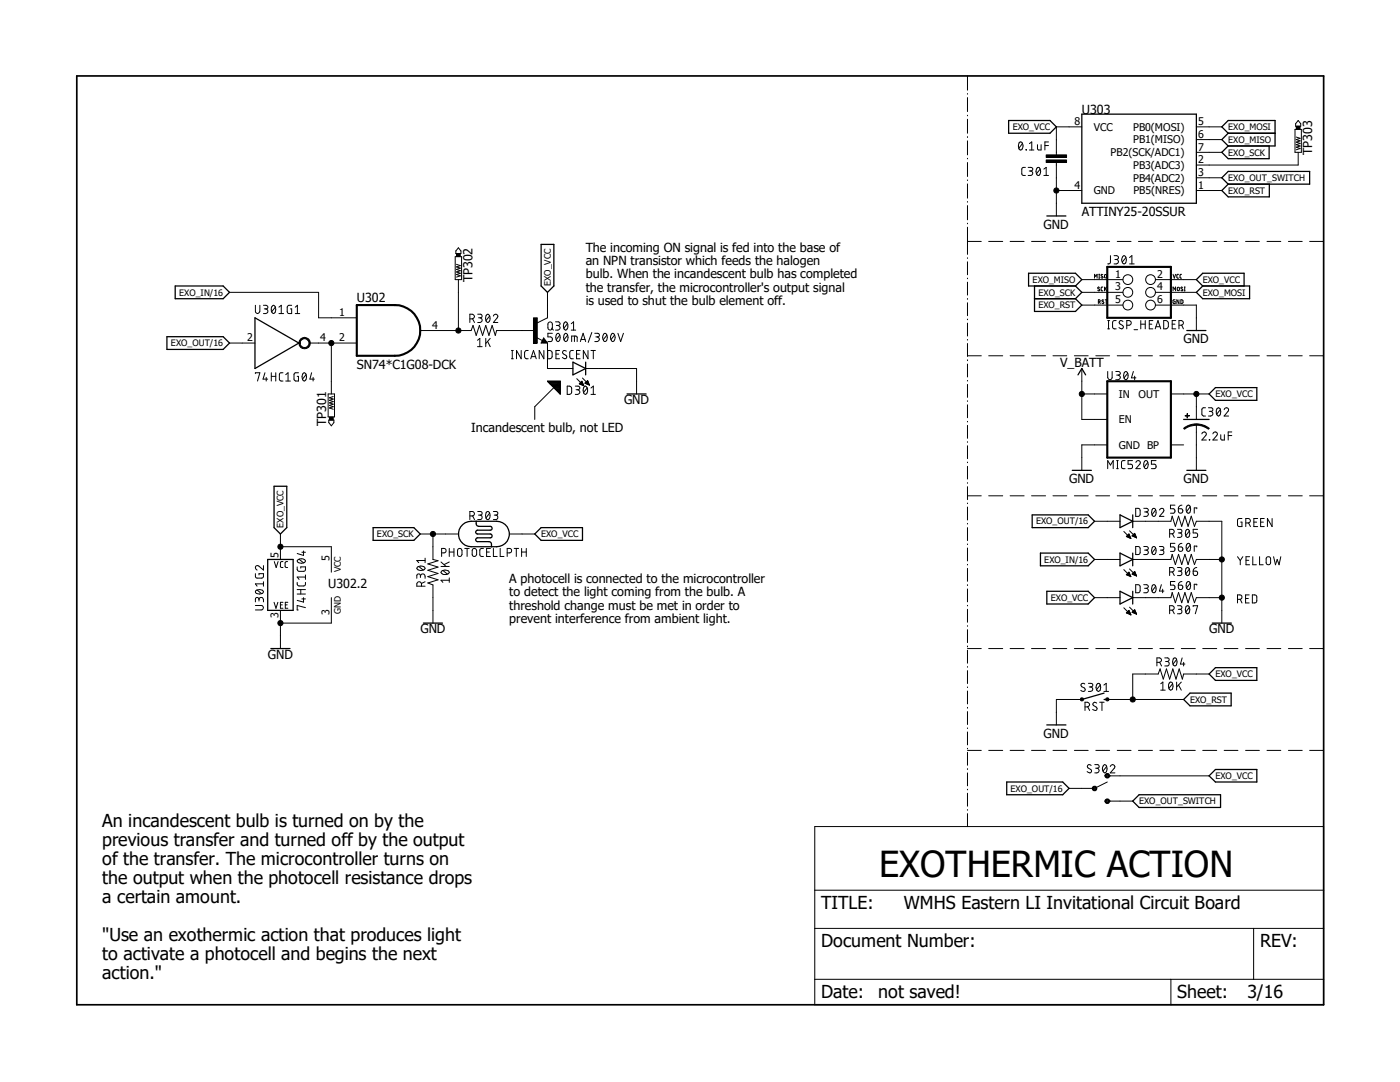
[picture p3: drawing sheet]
<svg xmlns="http://www.w3.org/2000/svg" width="279mm" height="216mm" viewBox="0 0 279 216" stroke-linecap="round" stroke-linejoin="round" font-family="sans-serif">
<path d="M14.8 14.8l249.7 186.2M264.5 14.8l-249.7 186.2" fill="none" stroke="#fff" stroke-width=".2"/>
<g fill="none" stroke="#000" stroke-width=".2">
<path d="M193.1 15.2v2.8M193.1 18.7v.1M193.1 19.5v2.8M193.1 23v.1M193.1 23.8v2.8M193.1 27.3v.1M193.1 28.1v2.8M193.1 31.6v.1M193.1 32.4v2.8M193.1 35.9v.1M193.1 36.7v2.8M203.5 28.4l.2-.1a.93 .93 0 0 1 0 1.6 1.02 1.02 0 0 1-.2-1.5z"/>
<path d="M204 28.7l-.7 .9M204.6 33.4h-.5l-.2 .3 .1 1.1 .6 .2M204.8 29.8l.1 .1zM205.2 33.4h.5l.4 .2v.3l-.2 .2h-.5M205.4 29.9h.9M205.4 28.7l.5-.4v1.6M205.7 34.1a.45 .45 0 0 1 .4 .4 .45 .45 0 0 1-.2 .5h-.7M207 33.4h.2a.93 .93 0 0 1 0 1.6 1.02 1.02 0 0 1-.2-1.6zM207.1 28.9v.8l.2 .2h.5v-1M207.6 33.7l-.8 1M208.3 35h1M208.3 33.7l.5-.3v1.6"/>
<path d="M208.5 29h.8M208.8 30.9h4.1v.5h-4.1zM208.8 31.9h4.1v.5h-4.1zM209.3 28.3h-.8v1.6M210.8 32.4v10.7M210.8 38h5.1M215.9 25.3h-5.1v5.6M238.8 25.3h5M238.8 27.9h5M238.8 38h5M238.8 30.4h5M238.8 35.5h5"/>
<path d="M258.4 25.8h1.3v4.6h-1.3zM258.7 25.2h.8v.6h-.8zM258.7 27.3l.8 .3-.8 .3 .8 .2-.8 .3 .8 .2-.8 .3 .8 .2-.8 .3 .8 .2-.8 .3M259.1 30.4v2.5h-20.3M259.1 24l.5 .7v.5h-1v-.5zM45.8 58.3h17.8v5.1h7.6M90.8 51.2h1.3v4.6h-1.3zM91.1 50.6h.8v.6h-.8zM91.1 52.7l.8 .3-.8 .3 .8 .2-.8 .3 .8 .2-.8 .3 .8 .2-.8 .3 .8 .2-.8 .3M91.5 49.4l.5 .7v.5h-1v-.5zM91.5 55.8v10.2M109.3 58.3v5.1l-2.1 1"/>
<path d="M193.1 40.2v.1M193.1 41v2.9M193.1 44.5v.2M193.1 45.3v5.5M193.1 51.4v.2M193.1 52.2v2.6M193.1 55.5v.1M193.1 56.3v2.6M193.1 59.6v.1M193.1 48.2h2.7M197.3 48.2h2.8M201.6 48.2h2.8"/>
<path d="M205.9 48.2h2.8M210.1 48.2h2.8M214.4 48.2h2.8M215.9 55.8h8.2M215.9 58.3h8.2M218.4 55.5v-.8l.3 .5 .2-.5v.8M218.7 48.2h2.7M219.3 55.5h.2M219.3 54.7h.2M219.4 54.7v.8M219.4 57.4l-.2-.1-.1 .1 .3 .3 .1 .3-.4-.1M220.1 57.3l-.3 .1v.6h.3"/>
<path d="M220.1 54.8h-.3l.3 .6h-.4M220.3 59.9h-.4l.4 .6h-.4M220.4 57.3v.7M220.5 54.8h.3v.5l-.1 .2-.3-.2zM220.6 59.8h.3M220.6 57.6l.2 .4M220.8 59.8v.8M220.8 57.3l-.4 .4M221.6 51v1.3a.4 .4 0 0 1-.5 .4M222.3 51l.8 .1a.34 .34 0 0 1 0 .6l-.6 .1M222.8 51.8a.44 .44 0 0 1 .4 .3 .44 .44 0 0 1-.2 .5l-.7 .1M223 48.2h2.7"/>
<path d="M224.2 51.1l.1-.1a.96 .96 0 0 1 0 1.7 .98 .98 0 0 1-.1-1.6zM224.7 51.4l-.7 .9M225.4 52.7h1M225.4 51.4l.5-.4v1.7M227.2 48.2h2.8M230.6 55.8h8.2M230.6 58.3h8.2M231.5 48.2h2.8M234.1 58v-.7l.3 .4 .2-.4v.7M234.1 54.7l.3 .8 .2-.8M234.5 59.8l-.4 .1v.1v.5l.4 .1v-.4h-.1M235 57.4h.3v.6h-.3z"/>
<path d="M235.2 54.7l-.3 .2v.5l.3 .1M235.3 59.8v.8l-.4-.8v.8M235.7 59.8l.4 .2v.4l-.2 .2h-.2zM235.8 48.2h2.7M235.8 54.7l-.3 .2v.5l.3 .1M236 57.4l-.2-.1-.1 .1 .4 .4v.2l-.4-.1M236.3 58h.2M236.3 57.3h.2M236.4 57.3v.7M240 48.2h2.8M244.3 48.2h2.8M248.6 48.2h2.7"/>
<path d="M252.9 48.2h2.7M257.1 48.2h2.8M261.4 48.2h2.8M45.8 68.5h5.1M51 60.9v1.2a.45 .45 0 0 0 .4 .5 .45 .45 0 0 0 .5-.5v-1.2M51 74.5v-.1h.9l-.5 1.6M52.6 60.9l.7 .1a.34 .34 0 0 1 0 .6h-.6M52.9 74.4l-.4 1.2h.9M53 61.6a.47 .47 0 0 1 .5 .5 .47 .47 0 0 1-.5 .5h-.4M53.1 75.3v.7M54.1 74.4v1.6M54.1 75.1h.9"/>
<path d="M54.4 61l.2-.1a.96 .96 0 0 1 0 1.7l-.2-.1a1.21 1.21 0 0 1 0-1.5zM54.9 61.3l-.7 .9M55 74.4v1.6M55.7 62.6h.9M55.7 61.3l.4-.4v1.7M56.5 74.4h-.6l-.1 .4v1l.3 .2h.4M57 76h1M57 74.8l.5-.4v1.6M58.2 60.9h-.5l-.3 .2-.1 1.1 .2 .3 .7 .1v-1h-.2M58.9 62.6h.9M58.9 61.3l.5-.4v1.7M59.6 74.4h-.6l-.3 .1v1.1l.3 .4h.6v-.9h-.3"/>
<path d="M60 67.6a1.15 1.15 0 0 1 1.8 .3 1.15 1.15 0 0 1-.7 1.7 1.15 1.15 0 0 1-1.5-1.1h.3a.88 .88 0 0 1 1.1-.9 .88 .88 0 0 1 .5 1.3 .88 .88 0 0 1-1.3 .2l-.3-.3v-.3h-.3zM60.5 74.5l.2-.1a.96 .96 0 0 1 0 1.6 1.06 1.06 0 0 1-.2-1.5zM61.1 74.8l-.7 .8M61.8 68.5h9.4M62.2 74.4l-.4 1.2h.9M62.5 75.3v.7M65.5 78.6h1.3v4.6h-1.3zM66.1 68.5v10.1M66.5 79.1l-.8 .3 .8 .2-.8 .3 .8 .2-.8 .3 .8 .2-.8 .3 .8 .3-.8 .2 .8 .3M83.9 66h10.1l.4-1.1 .6 2 .7-2 .6 2 .6-2 .7 2 .6-2 .6 2 .3-.9h7.6M93.8 63.6h.4a.47 .47 0 0 0 .5-.4 .47 .47 0 0 0-.5-.5h-.4v1.6M94.3 63.6l.4 .7"/>
<path d="M95.3 67.9l.5-.4v1.7M95.3 69.2h.9M95.3 62.7h.6a.36 .36 0 0 1 .3 .4 .36 .36 0 0 1-.3 .3h-.4M95.8 63.4a.47 .47 0 0 1 .4 .5 .47 .47 0 0 1-.4 .4h-.5M96.9 67.5v1.7M97.2 62.8l.2-.1a1.02 1.02 0 0 1 0 1.6 1.02 1.02 0 0 1-.2-1.5zM97.3 68.2l.5 1M97.7 63.1l-.7 .9M97.8 67.5l-.9 1M98.5 63.1a.43 .43 0 0 1 .6-.4 .43 .43 0 0 1 .1 .7l-.7 .9h.9M102.1 71.6h.3M102.1 69.9h.3"/>
<path d="M102.2 69.9v1.7M104 69.9v1.7l-.9-1.7v1.7M105.4 69.9l-.5 .1-.2 .3 .1 1.1 .1 .1 .5 .1M105.9 71.6l.6-1.7 .5 1.7M106 71.2h.9M106.5 63.4h.7v5.1h-.7zM107.1 67.4l1.2 .6M108.5 67.4l.8 1.1h-1.3zM108.5 69.9v1.7l-.9-1.7v1.7M109.3 68.5v5h5M109.3 69.9l.7 .1a1.26 1.26 0 0 1 .2 1.3l-.5 .3h-.4zM109.3 76.1h2.5"/>
<path d="M109.4 76.2h2.4M109.5 76.3h2.3M109.6 64.3a.44 .44 0 0 1 .6 .4v.7a.45 .45 0 0 1-.3 .4 .45 .45 0 0 1-.5-.2 1.26 1.26 0 0 1 .2-1.3zM109.6 76.4h2.2M109.6 76.5h2.2M109.7 76.6h2.1M109.8 76.7h2M109.9 76.8h1.9M110 76.8h1.8M110.1 65.5l.3 .4M110.1 76.9h1.7M110.2 77h1.6"/>
<path d="M110.2 66.5h-.9v.7h.6l.3 .4-.1 .5-.8 .1M110.3 77.1h1.5M110.4 77.2h1.4M110.4 77.3h1.4M110.5 77.3h1.3M110.6 77.4h1.2M110.7 77.6h1.1M110.8 77.6h1M110.9 64.2h.5a.37 .37 0 0 1 .3 .3 .37 .37 0 0 1-.1 .4h-.6M110.9 77.7h.9M111 70.7h.5M111 77.8h.8"/>
<path d="M111.1 77.9h.7M111.2 66.6l.2-.1a1.02 1.02 0 0 1 0 1.7 1.02 1.02 0 0 1-.2-1.6zM111.2 78h.6M111.3 78.1h.5M111.3 64.9a.47 .47 0 0 1 .5 .5 .47 .47 0 0 1-.5 .5h-.4M111.4 78.2h.4M111.5 78.3h.3M111.6 78.4h.2M111.7 69.9h-.7v1.7h.7M111.7 66.9l-.7 .9M111.7 78.5h.1M111.8 76.1h-2.5l2.5 2.5"/>
<path d="M111.8 76.1v2.5M111.8 76.1l-5.1 5.1v2.5M111.8 78.6h.1M112.7 64.3l.2-.1a1.02 1.02 0 0 1 0 1.7 1.02 1.02 0 0 1-.2-1.6zM112.7 66.6l.2-.1a.96 .96 0 0 1 0 1.7 1.06 1.06 0 0 1-.2-1.6zM113 70.1a.42 .42 0 0 0-.5-.2 .42 .42 0 0 0-.2 .6l.6 .4a.37 .37 0 0 1 .2 .4 .37 .37 0 0 1-.4 .3l-.5-.3M113.2 77l.7 .1a1.26 1.26 0 0 1 .1 1.3l-.3 .3h-.5zM113.2 64.6l-.7 .9M113.3 66.9l-.7 .9M114 65.9h.9M114 64.6l.5-.4v1.7M114.1 68.2v-1.1l1 .1 .1 1"/>
<path d="M114.4 69.9l-.5 .1-.2 .3v1.1l.2 .1 .5 .1M114.6 67.1v1.1M114.8 77l.7 .1 .2 .3-.2 .3-.5 .1M115.1 70.7h.5M115.1 75.6l1.4 1.4M115.3 77.8a.47 .47 0 0 1 .4 .4 .47 .47 0 0 1-.4 .5h-.5M115.6 76.6l.5-.5 .4 .9zM115.7 76.6h.6M115.7 76.7h.7M115.7 76.5h.6M115.8 69.9h-.7v1.7h.7M115.8 68.2l.6-1.7 .5 1.7"/>
<path d="M115.8 76.4h.4M115.9 76.3h.3M116 67.7h.8M116 76.8h.4M116 76.2h.2M116.1 76.1h.1M116.2 76.8h.3M116.2 75.4l1.4 1.4M116.4 76.9h.1M116.6 77.1l.2-.1a1.02 1.02 0 0 1 0 1.7 1.04 1.04 0 0 1-.2-1.6zM116.8 76.5h.7M116.8 76.5l.8 .3"/>
<path d="M116.8 76.5l.5-.6 .3 .9M116.8 76.4h.6M116.9 73.5h10.1v5.1M116.9 76.3h.5M117 76.6h.5M117 76.2h.4M117.1 76.1h.2M117.2 77.4l-.7 .9M117.2 76.7h.4M117.2 76h.1M117.3 69.9v1.7l-.9-1.7v1.7M117.4 76.8h.2"/>
<path d="M117.6 76.8h.1M117.9 69.9h.9M117.9 77.4l.5-.4v1.7M117.9 78.7h.9M118.1 66.3l-.7 2M118.4 69.9v1.7M118.7 66.5h.6a.36 .36 0 0 1 .3 .4 .36 .36 0 0 1-.3 .3h-.4M119.2 67.2a.47 .47 0 0 1 .4 .5 .47 .47 0 0 1-.4 .5h-.5M120.5 66.6l.2-.1a.96 .96 0 0 1 0 1.7l-.3-.3a1.14 1.14 0 0 1 .1-1.3zM121.1 66.9l-.7 .9M122.1 66.6l.2-.1a.96 .96 0 0 1 0 1.7l-.3-.3a1.14 1.14 0 0 1 .1-1.3zM122.6 66.9l-.7 .9"/>
<path d="M123.3 66.5l.6 1.7 .5-1.7M193.1 60.4v2.6M193.1 63.7v.1M193.1 64.5v2.6M193.1 67.7v.2M193.1 68.5v2.6M193.1 71.8v.2M193.1 72.6v2.6M193.1 75.9v.1M193.1 76.7v2.6M193.1 80v.1M193.1 71h2.7"/>
<path d="M197.3 71h2.8M201.6 71h2.8M205.9 71h2.8M210.1 71h2.8M214.4 71h2.8M215.9 78.6h5.1M215.9 73.5v10.2h5.1M215.9 60.9h8.2M218.7 71h2.7M219.2 60.2l.4-.1-.1-.2-.3-.1v.8M219.4 60.2l.2 .4M221.1 74.1v1.2a.45 .45 0 0 0 .3 .4 .45 .45 0 0 0 .5-.2l.1-1.4"/>
<path d="M221.1 65.6h.3M221.1 64h.3M221.2 64v1.6M222.7 74.1l.7 .1 .2 .3-.2 .3h-.6M222.8 64h-.6l-.2 .3 .1 1.1 .1 .2h.6M223 71h2.7M223.1 74.8a.47 .47 0 0 1 .5 .5 .47 .47 0 0 1-.5 .5h-.4M224.1 64.1l-.4-.1a.37 .37 0 0 0-.3 .2 .37 .37 0 0 0 .1 .4l.5 .3a.37 .37 0 0 1 .2 .4 .37 .37 0 0 1-.3 .3l-.6-.2M224.5 74.2l.2-.1a1.02 1.02 0 0 1 0 1.7 1.02 1.02 0 0 1-.2-1.6zM224.9 64.9h.4a.47 .47 0 0 0 .5-.5 .47 .47 0 0 0-.5-.4h-.4v1.6M225 74.5l-.7 .9M226.2 74.1l-.4 1.3h.9"/>
<path d="M226.3 65.8h.7M226.4 75.1v.7M227.2 71h2.8M227.7 64v1.6M227.7 64.7h.9M228.6 64v1.6M229.4 64.7h.5M230.1 64h-.7v1.6h.7M230.5 65.6l.6-1.6 .5 1.6M230.6 60.9h8.2v5.1M230.7 65.2h.8M231.5 71h2.8"/>
<path d="M232.2 64l.7 .1 .3 .3v.8l-.5 .4h-.5zM233.7 78.6h7.6M233.9 64.7h.6M234.7 64h-.8v1.6h.8M235.3 64.9h.5a.47 .47 0 0 0 .4-.5 .47 .47 0 0 0-.4-.4h-.5v1.6M235.8 71h2.7M235.8 64.9l.4 .7M238.8 78.6v5.1M240 71h2.8M244.3 71h2.8M248.6 71h2.7M252.9 71h2.7"/>
<path d="M257.1 71h2.8M261.4 71h2.8M65.6 83.8h1v.5l-.5 .7-.5-.7zM65.7 83.2h.8v.6h-.8zM193.1 80.8v2.6M193.1 84.1v.1M193.1 84.9v2.6M193.1 88.1v.2M193.1 88.9v2.6M193.1 92.2v.1M193.1 93v2.6M193.1 96.3v.1"/>
<path d="M193.1 97.1v2.6M193.1 98.9h2.7M197.3 98.9h2.8M201.6 98.9h2.8M205.9 98.9h2.8M210.1 98.9h2.8M214.4 98.9h2.8M218.7 98.9h2.7M221 88.8h-5.1v5.1M221.1 93.5v-1.6l.5 .9 .6-.9v1.6M222.8 93.5h.4M222.8 91.9h.4"/>
<path d="M223 98.9h2.7M223 91.9v1.6M224.5 91.9h-.5l-.2 .4 .1 1 .6 .2M226 91.9h-.9v.7h.6a.46 .46 0 0 1 .3 .5 .46 .46 0 0 1-.3 .4h-.6M226.7 92.3a.44 .44 0 0 1 .6-.4 .44 .44 0 0 1 .2 .7l-.8 .9h.9M227.2 98.9h2.8M228.5 91.9h.2a.93 .93 0 0 1 0 1.6 .98 .98 0 0 1-.2-1.6zM229.1 92.3l-.8 .9M230.7 91.9h-.9v.7h.5a.45 .45 0 0 1 .4 .5 .45 .45 0 0 1-.4 .4h-.5M231.5 98.9h2.8M233.7 88.8h2.5M235.8 98.9h2.7"/>
<path d="M236.2 85.5a3.9 3.9 0 0 1 2.6-.9v.2a3.9 3.9 0 0 0-2.4 .8zM236.5 82.9l.9 .1zM236.9 82.5l.1 .9zM238.8 84.6a4.2 4.2 0 0 1 2.5 .9l-.1 .1a4.1 4.1 0 0 0-2.4-.8zM238.8 84.7v9.2M239.9 86.6a.44 .44 0 0 1 .6-.4 .44 .44 0 0 1 .1 .7l-.7 .9h.8M240 98.9h2.8M240.6 81.4h-.6l-.1 .3v1.1l.3 .2h.4M241.2 81.4h.7a.37 .37 0 0 1 .2 .4 .37 .37 0 0 1-.4 .3h-.4M241.3 87.7l.1 .1zM241.6 82.1a.47 .47 0 0 1 .5 .4 .47 .47 0 0 1-.5 .5h-.4M242.1 86.6a.44 .44 0 0 1 .6-.4 .44 .44 0 0 1 .1 .7l-.7 .9h.9"/>
<path d="M242.9 81.6l.3-.2a.96 .96 0 0 1 0 1.6 1.03 1.03 0 0 1-.3-1.4zM243.5 81.7l-.7 .9M243.6 86.7v.8l.2 .3h.5v-1.1M244.3 81.7a.44 .44 0 0 1 .6-.3 .44 .44 0 0 1 .2 .7l-.8 .9h.9M244.3 98.9h2.8M245.1 86.9h.7M245.8 86.2h-.7v1.6M248.6 98.9h2.7M252.9 98.9h2.7M257.1 98.9h2.8M261.4 98.9h2.8M51 114.5l.1 .8 1.1 .1 .3-.2 .1-.7h-.9v.2"/>
<path d="M51 117.9l.8-.3a.67 .67 0 0 1 .8 .5 .93 .93 0 0 1-1.6 0zM51.3 117.7l.9 .7M51.7 119.6v-.2a.46 .46 0 0 1 .5-.2 .46 .46 0 0 1 .4 .4v.5M51.7 119.9v-.4a.36 .36 0 0 0-.4-.3 .36 .36 0 0 0-.3 .3v.6M52.6 112.9v.8l-.9-.7a.45 .45 0 0 0-.7 .1 .45 .45 0 0 0 .3 .6M52.6 116.1v.9M52.6 116.5h-1.6l.3 .5M54.7 112.1l.4 1.1 .4-1.1M56 109.1h10.1v5.1M56 106.6v5M56.5 112.1h-.5v.2v.8l.5 .1M57.4 112.1h-.3l-.2 .2v.8l.5 .1"/>
<path d="M59.3 116.2l.1 .6 .3 .1h1.1l.2-.7M59.3 113.1v.5l.2 .4h1.1l.3-.2 .1-.7h-1v.3M59.3 117.6h1.7M59.3 118.5h1.7M59.4 111.8l.5-.3h.6l.5 .4a.96 .96 0 0 1-1.7 0zM59.7 111.6l.9 .7M60 117.6v.9M60.2 119.5h.8M60.2 110.2h.8M60.6 119.3v.8l-1.3-.3M60.6 109.9v.9l-1.3-.4M61 114.7v.9"/>
<path d="M61 115.1h-1.7l.4 .5M66.1 119.3v5h-10.1M83.3 113.2l.7-.3a.74 .74 0 0 1 .8 .5 1.02 1.02 0 0 1-1.6 0zM83.6 113l.9 .7M83.9 106.6h7.6M83.9 115a.47 .47 0 0 1 .5-.5 .47 .47 0 0 1 .4 .5v.4M83.9 115.2v-.5a.37 .37 0 0 0-.4-.2 .37 .37 0 0 0-.3 .4v.5M84.1 117v-.5a.47 .47 0 0 0-.4-.4 .47 .47 0 0 0-.5 .4v.5h1.6M84.8 116.1l-.7 .3M84.8 111.4v.9M84.8 111.8h-1.6l.4 .5M86.4 106.6v5l1 .3-2 .6 2 .7-2 .6 2 .6-2 .7 2 .6-2 .6 1 .4v7.6"/>
<path d="M88 113h1.7M88 112.1l1 .9M88.1 114l.7-.3a.58 .58 0 0 1 .8 .7l-.5 .2h-.6l-.4-.2zM88.1 110.3h.7a.46 .46 0 0 0 .2-.5 .46 .46 0 0 0-.4-.4h-.5v1.6M88.4 113.8l.9 .8M89.7 109.4v1.6M89.7 115.3v.9M89.7 110.2h.9M89.7 115.8h-1.7l.4 .4M89.7 112.1l-1.1 .5M90.6 109.4v1.6M91.4 109.6a.46 .46 0 0 1 .5-.2 .46 .46 0 0 1 .3 .5l-.1 .9a.43 .43 0 0 1-.5 .2 .43 .43 0 0 1-.3-.4z"/>
<path d="M92.8 109.4h.8M93.2 109.4v1.6M93.8 103h.4a.45 .45 0 0 0 .5-.4 .45 .45 0 0 0-.3-.5h-.6v1.6M94.3 109.6a.46 .46 0 0 1 .5-.2 .46 .46 0 0 1 .3 .5v.7a.45 .45 0 0 1-.4 .4 .45 .45 0 0 1-.5-.4zM94.3 103l.4 .7M95.3 102.1h.8a.37 .37 0 0 1 .1 .4 .37 .37 0 0 1-.3 .3h-.4M95.8 102.8h.2a.46 .46 0 0 1 .2 .5 .46 .46 0 0 1-.4 .4h-.5M96.5 109.4l-.5 .1-.2 .3v1.1l.7 .1M97.1 110.2h.6M97.2 102.1h.2a.98 .98 0 0 1 0 1.6 1.02 1.02 0 0 1-.2-1.6zM97.7 102.4l-.7 .9M97.9 109.4h-.8v1.6h.8"/>
<path d="M98.5 102.1h.7a.37 .37 0 0 1 .1 .4 .37 .37 0 0 1-.3 .3h-.4M98.5 109.4v1.6h.7M98.9 102.8h.2a.46 .46 0 0 1 .2 .5 .46 .46 0 0 1-.4 .4h-.4M99.8 109.4v1.6h.8M101.2 110.3h.7a.46 .46 0 0 0 .2-.5 .46 .46 0 0 0-.4-.4h-.5v1.6M101.6 106.6h5.1M102.6 109.4h.9M103 109.4v1.6M104.1 110.2h.9M104.1 109.4v1.6M105 109.4v1.6M193.1 100.4v.1"/>
<path d="M193.1 101.2v2.6M193.1 104.4v.2M193.1 105.3v2.6M193.1 108.5v.2M193.1 109.3v2.6M193.1 112.6v.1M193.1 113.4v2.6M193.1 116.7v.1M193.1 117.5v2.6M218.4 119.3h5.1M218.4 111.6h5.1M218.4 104h5.1"/>
<path d="M224.3 113.7l1.4 1.4M224.3 106l1.4 1.4M224.8 114.7l.9 .4M224.8 114.7l.5-.5 .4 .9M224.8 114.7h.7M224.8 107h.7M224.9 114.6h.6M224.9 107.1h.7M224.9 106.9h.6M225 114.8h.6M225 114.5h.5M225 106.8h.4"/>
<path d="M225.1 114.4h.3M225.1 106.8h.3M225.1 107.2h.5M225.2 114.3h.2M225.2 106.7h.1M225.2 114.9h.4M225.3 106.6h.1M225.3 114.2h.1M225.3 106.6l-.5 .5 .9 .3M225.3 106.6l.4 .8M225.3 107.3h.3M225.4 113.5l1.4 1.4"/>
<path d="M225.4 114.9h.2M225.4 105.9l1.4 1.4M225.6 107.4h.1M225.6 115h.1M225.9 106.9l.5-.5 .4 .9zM226 106.9h.7M226 114.6h.7M226 114.5h.7M226 106.8h.7M226.1 119.3h7.6l.2-1.1 .7 2.1 .6-2.1 .6 2.1 .7-2.1 .6 2.1 .6-2.1 .7 2.1 .4-1h5M226.1 111.6h7.6l.2-1 .7 2 .6-2 .6 2 .7-2 .6 2 .6-2 .7 2 .4-1h5M226.1 104h7.6l.2-1 .7 2 .6-2 .6 2 .7-2 .6 2 .6-2 .7 2 .4-1h5v20.3"/>
<path d="M226.1 114.4h.5M226.1 106.8h.5M226.2 114.3h.4M226.2 107h.5M226.2 106.7h.4M226.2 114.7h.5M226.3 106.6h.2M226.3 114.2h.2M226.4 114.1h.1M226.4 107.1h.3M226.4 106.5h.1M226.4 114.8h.3"/>
<path d="M226.4 114l-.5 .6 .9 .3M226.4 114l.4 .9M226.4 114h.1M226.6 107.2h.2M226.7 116.7h.6a1.3 1.3 0 0 1 .2 1.4l-.2 .1-.6 .1zM226.7 109.1h.6a1.3 1.3 0 0 1 .2 1.3l-.2 .2-.6 .1zM226.7 101.4l.6 .1a1.25 1.25 0 0 1 0 1.5h-.6zM226.7 114.9h.1M226.8 107.3h.1M228.3 116.7h.7l.2 .3-.2 .3-.6 .1M228.3 109.1h.7l.2 .3-.2 .3-.6 .1M228.3 101.4l.7 .1 .2 .3-.2 .3-.6 .1"/>
<path d="M228.7 117.4a.45 .45 0 0 1 .5 .3 .45 .45 0 0 1-.3 .5l-.6 .1M228.7 109.8a.45 .45 0 0 1 .5 .3 .45 .45 0 0 1-.3 .5l-.6 .1M228.7 102.2a.45 .45 0 0 1 .5 .3 .45 .45 0 0 1-.3 .5h-.6M230.1 116.7h.2a.98 .98 0 0 1 0 1.6 1.02 1.02 0 0 1-.2-1.6zM230.1 109.1h.2a.98 .98 0 0 1 0 1.6 1.02 1.02 0 0 1-.2-1.6zM230.1 101.5l.2-.1a.98 .98 0 0 1 0 1.6 1.02 1.02 0 0 1-.2-1.5zM230.6 117l-.7 .9M230.6 109.4l-.7 .9M230.6 101.8l-.7 .9M231.4 109.1h.7a.37 .37 0 0 1 .2 .4 .37 .37 0 0 1-.4 .3h-.3M231.4 101.8a.45 .45 0 0 1 .6-.4 .45 .45 0 0 1 .2 .8l-.8 .8h.9M231.8 116.7l-.4 1.2h.9"/>
<path d="M231.9 109.8h.2a.46 .46 0 0 1 .2 .5 .46 .46 0 0 1-.4 .4h-.5M232 117.6v.7M233.4 114.1h.5a.45 .45 0 0 0 .4-.3 .45 .45 0 0 0-.2-.5l-.7-.1v1.7M233.4 106.5h.5a.45 .45 0 0 0 .4-.3 .45 .45 0 0 0-.2-.5l-.7-.1v1.6M234 114.1l.4 .8M234 106.5l.4 .7M234.5 116h-.9v.8h.5a.46 .46 0 0 1 .4 .4 .46 .46 0 0 1-.4 .4h-.5M234.5 108.4h-.9v.7h.5a.46 .46 0 0 1 .4 .5 .46 .46 0 0 1-.4 .4h-.5M234.5 100.8h-.9v.7h.5a.46 .46 0 0 1 .4 .5 .46 .46 0 0 1-.4 .4h-.5M235 113.2l.7 .1a.37 .37 0 0 1 .2 .4 .37 .37 0 0 1-.4 .3h-.3M235 105.6l.7 .1a.37 .37 0 0 1 .2 .4 .37 .37 0 0 1-.4 .2h-.3M235.2 116.8h.5a.46 .46 0 0 1 .4 .5 .46 .46 0 0 1-.5 .4 .46 .46 0 0 1-.4-.5z"/>
<path d="M235.2 109.1h.5a.46 .46 0 0 1 .4 .5 .46 .46 0 0 1-.5 .4 .46 .46 0 0 1-.4-.4zM235.2 101.5h.5a.46 .46 0 0 1 .4 .5 .46 .46 0 0 1-.5 .4 .46 .46 0 0 1-.4-.4zM235.5 114h.2a.46 .46 0 0 1 .2 .5 .46 .46 0 0 1-.4 .4h-.5M235.5 106.3l.2 .1a.46 .46 0 0 1 .2 .5 .46 .46 0 0 1-.4 .3h-.5M235.9 116a.72 .72 0 0 0-.7 .8M235.9 108.4a.72 .72 0 0 0-.7 .7M235.9 100.8a.72 .72 0 0 0-.7 .7M236.8 113.3l.2-.1a.98 .98 0 0 1 0 1.7 1.02 1.02 0 0 1-.2-1.6zM236.8 105.7l.2-.1a.98 .98 0 0 1 0 1.6 1.02 1.02 0 0 1-.2-1.5zM237 116.1l.2-.1a.93 .93 0 0 1 0 1.6 .98 .98 0 0 1-.2-1.5zM237 108.5l.2-.1a.93 .93 0 0 1 0 1.6 .98 .98 0 0 1-.2-1.5zM237 100.8h.2a.93 .93 0 0 1 0 1.6 .98 .98 0 0 1-.2-1.6z"/>
<path d="M237.4 113.6l-.8 .9M237.4 106l-.8 .9M237.5 116.4l-.7 .9M237.5 108.8l-.7 .9M237.5 101.1l-.7 1M238.1 114h.6a.46 .46 0 0 1 .3 .5 .46 .46 0 0 1-.5 .4 .46 .46 0 0 1-.4-.5zM238.8 113.2a.72 .72 0 0 0-.7 .8M238.8 101.5v-.2h-.5v1.1M238.8 109.1v-.1h-.5v1M238.8 116.8v-.2h-.5v1M239 105.6h-.9v.7h.6a.46 .46 0 0 1 .3 .5 .46 .46 0 0 1-.3 .4h-.6M247 119.6l.6-.1a.46 .46 0 0 0 .2-.5 .46 .46 0 0 0-.4-.3h-.4v1.6"/>
<path d="M247 111.1l.5 .7M247.5 119.6l.4 .7M247.5 111.8v.9M247.9 103.5h-.6l-.3 .1v1.1l.1 .3 .8 .1v-.9h-.3M248 111.1l-.5 .7M248.6 119.4h.5M248.6 104.4h.5a.45 .45 0 0 0 .4-.4 .45 .45 0 0 0-.2-.5h-.7v1.6M248.7 111.8h.5M249.2 104.4l.4 .7M249.3 118.7h-.7v1.6h.7M249.4 111.1h-.7v1.6h.7M249.9 118.7h.7a1.3 1.3 0 0 1 .2 1.4l-.2 .2h-.7z"/>
<path d="M250 111.1v1.6h.7M250.2 104.2h.6M251 103.5h-.8v1.6h.8M251.4 111.1v1.6h.7M251.6 104.2h.5M252.3 103.5h-.7v1.6h.7M252.7 111.3a.46 .46 0 0 1 .5-.2 .46 .46 0 0 1 .4 .4l-.1 1a.46 .46 0 0 1-.5 .2 .46 .46 0 0 1-.3-.4zM253.9 103.5v1.6l-1-1.6v1.6M254.2 111.1l.4 1.6 .3-1.1 .4 1.1 .3-1.6M51 120.8h1.1a.46 .46 0 0 1 .4 .3 .46 .46 0 0 1-.1 .6h-1.4M54.7 120.2l.4 1.2 .4-1.2M56 121.8v7.6"/>
<path d="M56 120.7h.3M56.5 120.2h-.5v1.2h.5M56.9 120.7h.4M57.4 120.2h-.5v1.2h.5M61 121.2l-1.7-.4v.9h.2M193.1 120.8v.1M193.1 121.6v2.6M193.1 124.8v.2M193.1 125.6v2.6M193.1 128.9v.2M193.1 129.8v2.5M193.1 133v.1"/>
<path d="M193.1 133.8v2.6M193.1 137.1v.1M193.1 137.9v2.6M193.1 129.4h2.7M197.3 129.4h2.8M201.6 129.4h2.8M205.9 129.4h2.8M210.1 129.4h2.8M214.4 129.4h2.8M215.7 139.3h.5v.5h-.5zM215.9 139.6h-5.1v5.1M216.5 136.5a.45 .45 0 0 0-.8 .2 1.01 1.01 0 0 0 .8 .7v.4a.55 .55 0 0 1-.8 0"/>
<path d="M217.2 136.4h.7a.34 .34 0 0 1 0 .6l-.5 .1M217.6 137.1a.44 .44 0 0 1 .5 .3 .44 .44 0 0 1-.2 .5l-.7 .1M218.7 129.4h2.7M219 136.4h.2a.93 .93 0 0 1 0 1.6 .98 .98 0 0 1-.2-1.6zM219.6 136.7l-.7 .9M220.3 138h.9M220.3 136.7l.5-.3v1.6M220.8 139.3h.4v.5h-.4l-.2-.2zM221 139.6h15.2M223 129.4h2.7M224.3 121.3l1.4 1.4M224.8 122.3l.5-.5 .4 .9z"/>
<path d="M224.8 122.3h.8M224.9 122.2h.6M225 122.1h.5M225 122.4h.6M225 122h.4M225.1 122h.3M225.2 121.9h.1M225.3 122.5h.3M225.4 121.2l1.4 1.4M225.5 122.6h.1M225.7 122.7h.1M226 122.1h.7"/>
<path d="M226.1 122.2h.6M226.1 122h.5M226.2 121.9h.3M226.3 122.3h.4M226.3 121.8h.2M226.4 121.7h.1M226.4 121.7l-.5 .5 .9 .4M226.4 121.7l.4 .9M226.5 122.4h.3M226.7 122.5h.1M227.2 129.4h2.8M230.9 132.2h.5a.45 .45 0 0 0 .4-.4 .45 .45 0 0 0-.2-.5h-.7v1.6"/>
<path d="M231.4 132.2l.4 .7M231.5 129.4h2.8M231.6 136.4l.5-.3v1.6M231.6 137.7h.9M232.5 131.3h.5a.36 .36 0 0 1 .3 .3 .36 .36 0 0 1-.3 .4h-.4M232.9 132h.2a.46 .46 0 0 1 .2 .5 .46 .46 0 0 1-.4 .4h-.4M233.4 121.8h.5a.45 .45 0 0 0 .4-.4 .45 .45 0 0 0-.2-.5h-.7v1.6M233.5 136.1h.1a.93 .93 0 0 1 0 1.6 .98 .98 0 0 1-.1-1.6zM234 121.8l.4 .7M234 136.4l-.7 .9M234.3 131.3h.2a.98 .98 0 0 1 0 1.6 1.02 1.02 0 0 1-.2-1.6zM234.8 136.1v1.6"/>
<path d="M234.8 131.6l-.7 .9M235 120.9h.5a.36 .36 0 0 1 .4 .3 .36 .36 0 0 1-.4 .4h-.3M235.2 136.7l.6 1M235.5 121.6h.2a.46 .46 0 0 1 .2 .5 .46 .46 0 0 1-.4 .4h-.5M235.8 136.1l-1 1M235.8 129.4h2.7M235.9 131.3l-.3 1.2h.9M236.2 132.2v.7M236.8 120.9h.2a.98 .98 0 0 1 0 1.6 1.02 1.02 0 0 1-.2-1.6zM237.4 121.2l-.8 .9M238.1 121v-.1h.9l-.5 1.6M240 129.4h2.8"/>
<path d="M241.3 134.5h-5.1l-.2 1-.7-2-.6 2-.6-2-.7 2-.6-2-.6 2-.7-2-.4 1h-5v5.1M244.3 129.4h2.8M248.6 129.4h2.7M252.9 129.4h2.7M257.1 129.4h2.8M261.4 129.4h2.8M193.1 141.1v.2M193.1 142v2.6M193.1 145.2v.2M193.1 146v2.6M193.1 149.3v.1M193.1 150.1v2.6"/>
<path d="M193.1 153.4v.1M193.1 154.2v2.6M193.1 157.5v.1M193.1 158.3v2.6M193.1 149.7h2.7M197.3 149.7h2.8M201.6 149.7h2.8M205.9 149.7h2.8M210.1 149.7h2.8M214.4 149.7h2.8M216.5 141.1h.5a.47 .47 0 0 0 .5-.5 .47 .47 0 0 0-.5-.5h-.5v1.7M217.1 141.1l.4 .7"/>
<path d="M217.8 152.7l-.5-.1a.37 .37 0 0 0-.3 .2 .37 .37 0 0 0 .2 .4l.5 .3a.37 .37 0 0 1 .1 .4 .37 .37 0 0 1-.3 .3l-.5-.2M218.1 157.1l.5-.2 .3 .4-.1 .3-.2 .2-.5-.2-.1-.3h.2l.2-.2 .3 .2v.2l-.3 .1-.2-.3h-.2zM218.5 152.6h.5a.36 .36 0 0 1 .4 .3 .36 .36 0 0 1-.4 .4h-.3M218.7 149.7h2.7M218.9 140.3l-.2-.1a.37 .37 0 0 0-.5 .1 .37 .37 0 0 0 .1 .5l.5 .3a.37 .37 0 0 1 .1 .4 .37 .37 0 0 1-.3 .3l-.5-.2M218.9 153.3a.47 .47 0 0 1 .5 .5 .47 .47 0 0 1-.5 .4h-.4M219.5 140.1h.8M219.9 140.1v1.7M220.3 152.7l.2-.1a.96 .96 0 0 1 0 1.6l-.2-.1a1.07 1.07 0 0 1 0-1.4zM220.6 154.5l.5-.2 .3 .2v.6l-.3 .1-.5-.1-.1-.3h.2l.2-.2h.3v.2l-.3 .2-.2-.2h-.2zM220.6 159.6l.5-.2 .3 .5v.2l-.3 .2-.5-.2-.1-.2h.2l.2-.3 .3 .3v.1l-.3 .1-.2-.2h-.2zM220.9 153l-.8 .8"/>
<path d="M221 156l-2.6 1.3h-5M221 159.9h5.1M221 154.8h20.3M221.6 153a.45 .45 0 0 1 .6-.4 .45 .45 0 0 1 .2 .7l-.8 .9h.9M223 149.7h2.7M227.2 149.7h2.8M231.5 149.7h2.8M235.8 149.7h2.7M240 149.7h2.8M244.3 149.7h2.8M248.6 149.7h2.7M252.9 149.7h2.7"/>
<path d="M257.1 149.7h2.8M261.4 149.7h2.8M162.6 164.9h101.6v35.6h-101.6zM162.6 177.6h101.6M193.1 161.5v.2M193.1 162.3v2.6M162.6 185.3h101.6M162.6 195.4h101.6M233.7 195.4v5.1M250.2 185.3v10.1"/>
<circle cx="210.8" cy="38" r=".51"/>
<circle cx="225.1" cy="55.8" r=".98"/>
<circle cx="225.1" cy="58.3" r=".98"/>
<circle cx="229.6" cy="55.8" r=".98"/>
<circle cx="229.6" cy="58.3" r=".98"/>
<circle cx="66.1" cy="68.5" r=".51"/>
<circle cx="91.5" cy="66" r=".51"/>
<circle cx="215.9" cy="78.6" r=".51"/>
<circle cx="225.1" cy="60.9" r=".98"/>
<circle cx="229.6" cy="60.9" r=".98"/>
<circle cx="238.8" cy="78.6" r=".51"/>
<circle cx="56" cy="109.1" r=".51"/>
<circle cx="86.4" cy="106.6" r=".51"/>
<circle cx="243.8" cy="119.3" r=".51"/>
<circle cx="243.8" cy="111.6" r=".51"/>
<circle cx="56" cy="124.3" r=".51"/>
<circle cx="226.1" cy="139.6" r=".51"/>
</g>
<g fill="none" stroke="#000" stroke-width=".25">
<path d="M201.3 24h8.2l1.3 1.3-1.3 1.3h-8.2zM215.9 22.8h22.9v17.8h-22.9zM243.8 35.5l1.3-1.3h16.3v2.5h-16.3zM245.1 26.6h9.4M245.1 26.6l-1.3-1.3 1.3-1.3h9.4v5.1h-9.4M245.1 29.1l-1.3 1.3 1.3 1.3h8.2v-2.6M245.1 26.6l-1.3 1.3 1.3 1.2M245.1 36.7l-1.3 1.3 1.3 1.3h8.2v-2.6M35 57.1h9.5l1.3 1.2-1.3 1.3h-9.5zM108 48.8h2.5v8.3l-1.2 1.2-1.3-1.2zM205.3 54.5h9.3l1.3 1.3-1.3 1.3h-9.3zM206.5 59.6h8.1"/>
<path d="M206.5 57.1v5h8.1l1.3-1.2-1.3-1.3M208.9 43.1h3.8M214.6 57.1l1.3 1.2-1.3 1.3M240 57.1l-1.2-1.3 1.2-1.3h8.3v2.6M240 57.1h9.4v2.5h-9.4l-1.2-1.3zM33.3 67.2h11.2l1.3 1.3-1.3 1.2h-11.2zM50.9 63.4l8.7 5.1-8.7 5zM108.5 67.9l.1 .3h-.4l.3-.5 .5 .6h-.8M114.3 72.3l2.6 1.2-2.6 1.3zM116.9 72.3v2.5M125.1 78.6h3.8M215.1 74.8l.8-1.3 .8 1.3"/>
<path d="M236.9 66h3.8M242.6 77.3h8.2v2.6h-8.2l-1.3-1.3zM54.7 97h2.5v8.3l-1.2 1.3-1.3-1.3zM214 93.9h3.8M236.2 83.7h5.1M236.9 93.9h3.8M53.4 111.6h5.1v10.2h-5.1zM74.5 105.3h8.1l1.3 1.3-1.3 1.2h-8.1zM92.4 104.6l.4-.3 1.2-.3h5.1a2.54 2.54 0 0 1 2.6 2.6 2.54 2.54 0 0 1-2.6 2.5h-5.1a2.53 2.53 0 0 1-2.3-1.7 2.53 2.53 0 0 1 .7-2.8zM95 104v.5a.5 .5 0 0 0 .5 .5h2.3a.38 .38 0 0 1 .4 .4 .38 .38 0 0 1-.4 .4h-2.5a.4 .4 0 0 0-.3 .3 .4 .4 0 0 0 .1 .4l2.7 .1a.38 .38 0 0 1 .4 .3 .38 .38 0 0 1-.4 .4h-2.5a.4 .4 0 0 0-.3 .3 .4 .4 0 0 0 .1 .4l2.5 .1a.5 .5 0 0 1 .5 .5v.5M106.7 106.6l1.3-1.3h8.2v2.5h-8.2zM206 102.7h11.2l1.2 1.3-1.2 1.3h-11.2z"/>
<path d="M207.6 110.4h9.6l1.2 1.2-1.2 1.3h-9.6zM208.9 118h8.3l1.2 1.3-1.2 1.2h-8.3zM223.5 118l2.6 1.3-2.6 1.2zM223.5 102.7l2.6 1.3-2.6 1.3zM223.5 110.4l2.6 1.2-2.6 1.3zM226.1 102.7v2.6M226.1 110.4v2.5M226.1 118v2.5M54.1 129.4h3.8M84.5 124.3h3.8M220.3 139.6h.7M220.3 138.3l-4.4 1.3"/>
<path d="M237.5 138.3h8.2v2.5h-8.2l-1.3-1.2zM241.9 124.3h3.8M242.6 133.2h8.2v2.6h-8.2l-1.3-1.3zM200.9 156h11.2l1.3 1.3-1.3 1.3h-11.2zM208.9 144.7h3.8M227.3 158.6h16.3v2.5h-16.3l-1.2-1.2zM241.3 154.8l1.3-1.3h8.2v2.5h-8.2z"/>
</g>
<path d="M15.3 15.2h248.9v185.3h-248.9z" fill="none" stroke="#000" stroke-width=".34"/>
<g fill="#000">
<path d="M208.8 30.9h4.1v.5h-4.1z" fill-rule="evenodd"/>
<path d="M208.8 31.9h4.1v.5h-4.1z" fill-rule="evenodd"/>
<path d="M258.7 25.2h.8v.6h-.8z" fill-rule="evenodd"/>
<path d="M91.1 50.6h.8v.6h-.8z" fill-rule="evenodd"/>
<path d="M60 67.6a1.15 1.15 0 0 1 1.8 .3 1.15 1.15 0 0 1-.7 1.7 1.15 1.15 0 0 1-1.5-1.1h.3a.88 .88 0 0 1 1.1-.9 .88 .88 0 0 1 .5 1.3 .88 .88 0 0 1-1.3 .2l-.3-.3v-.3h-.3z" fill-rule="evenodd"/>
<path d="M106.5 63.4h.7v5.1h-.7z" fill-rule="evenodd"/>
<path d="M65.7 83.2h.8v.6h-.8z" fill-rule="evenodd"/>
<path d="M236.5 82.9l.9 .1z" fill-rule="evenodd"/>
<path d="M236.9 82.5l.1 .9z" fill-rule="evenodd"/>
<path d="M236.2 85.5a3.9 3.9 0 0 1 2.6-.9v.2a3.9 3.9 0 0 0-2.4 .8z" fill-rule="evenodd"/>
<path d="M238.8 84.6a4.2 4.2 0 0 1 2.5 .9l-.1 .1a4.1 4.1 0 0 0-2.4-.8z" fill-rule="evenodd"/>
<path d="M215.7 139.3h.5v.5h-.5z" fill-rule="evenodd"/>
<path d="M220.8 139.3h.4v.5h-.4l-.2-.2z" fill-rule="evenodd"/>
<path d="M218.1 157.1l.5-.2 .3 .4-.1 .3-.2 .2-.5-.2-.1-.3h.2l.2-.2 .3 .2v.2l-.3 .1-.2-.3h-.2z" fill-rule="evenodd"/>
<path d="M220.6 154.5l.5-.2 .3 .2v.6l-.3 .1-.5-.1-.1-.3h.2l.2-.2h.3v.2l-.3 .2-.2-.2h-.2z" fill-rule="evenodd"/>
<path d="M220.6 159.6l.5-.2 .3 .5v.2l-.3 .2-.5-.2-.1-.2h.2l.2-.3 .3 .3v.1l-.3 .1-.2-.2h-.2z" fill-rule="evenodd"/>
<circle cx="210.8" cy="38" r=".51"/>
<circle cx="66.1" cy="68.5" r=".51"/>
<circle cx="91.5" cy="66" r=".51"/>
<circle cx="215.9" cy="78.6" r=".51"/>
<circle cx="238.8" cy="78.6" r=".51"/>
<circle cx="56" cy="109.1" r=".51"/>
<circle cx="86.4" cy="106.6" r=".51"/>
<circle cx="243.8" cy="119.3" r=".51"/>
<circle cx="243.8" cy="111.6" r=".51"/>
<circle cx="56" cy="124.3" r=".51"/>
<circle cx="226.1" cy="139.6" r=".51"/>
</g>
<path d="M221 53.3h12.7v10.1h-12.7zM71.2 60.9h7.6a5.1 5.1 0 0 1 5.1 5 5.1 5.1 0 0 1-5.1 5.1h-7.6zM221 76.1h12.7v15.2h-12.7z" fill="none" stroke="#000" stroke-width=".42"/>
<text font-size="7.2" x="175.5" y="175.1">EXOTHERMIC ACTION</text>
<g font-size="3.6">
<text x="20.4" y="164.9">An incandescent bulb is turned on by the</text>
<text x="20.4" y="168.7">previous transfer and turned off by the output</text>
<text x="20.4" y="172.6">of the transfer. The microcontroller turns on</text>
<text x="20.4" y="176.4">the output when the photocell resistance drops</text>
<text x="20.4" y="180.2">a certain amount.</text>
<text x="163.9" y="181.4">TITLE:</text>
<text x="180.4" y="181.4">WMHS Eastern LI Invitational Circuit Board</text>
<text x="20.4" y="187.8">&quot;Use an exothermic action that produces light</text>
<text x="20.4" y="191.6">to activate a photocell and begins the next</text>
<text x="163.9" y="189.1">Document Number:</text>
<text x="251.5" y="189.1">REV:</text>
<text x="20.4" y="195.4">action.&quot;</text>
<text x="163.9" y="199.2">Date:</text>
<text x="175.3" y="199.2">not saved!</text>
<text x="235" y="199.2">Sheet:</text>
<text x="248.9" y="199.2">3/16</text>
</g>
<g font-size="2.5">
<text x="215.9" y="22.8">U303</text>
<text x="261.9" y="30.9" transform="rotate(-90 261.9 30.9)">TP303</text>
<text x="208.3" y="45.6">GND</text>
<text x="215.9" y="43.1">ATTINY25-20SSUR</text>
<text x="116.9" y="50.2">The incoming ON signal is fed into the base of</text>
<text x="116.9" y="52.9">an NPN transistor which feeds the halogen</text>
<text x="94.3" y="56.3" transform="rotate(-90 94.3 56.3)">TP302</text>
<text x="116.9" y="55.5">bulb. When the incandescent bulb has completed</text>
<text x="116.9" y="58.2">the transfer, the microcontroller's output signal</text>
<text x="71.2" y="60.2">U302</text>
<text x="116.9" y="60.9">is used to shut the bulb element off.</text>
<text x="236.2" y="68.5">GND</text>
<text x="71.2" y="73.5">SN74*C1G08-DCK</text>
<text x="211.6" y="73.3">V_BATT</text>
<text x="124.5" y="80.6">GND</text>
<text x="65.1" y="85" transform="rotate(-90 65.1 85)">TP301</text>
<text x="94" y="86.2">Incandescent bulb, not LED</text>
<text x="213.4" y="96.4">GND</text>
<text x="236.2" y="96.4">GND</text>
<text x="65.5" y="117.3">U302.2</text>
<text x="101.6" y="116.3">A photocell is connected to the microcontroller</text>
<text x="101.6" y="119">to detect the light coming from the bulb. A</text>
<text x="101.6" y="121.7">threshold change must be met in order to</text>
<text x="101.6" y="124.3">prevent interference from ambient light.</text>
<text x="53.5" y="131.4">GND</text>
<text x="83.9" y="126.4">GND</text>
<text x="241.3" y="126.4">GND</text>
<text x="208.3" y="147.2">GND</text>
</g>
<g font-size="2.1">
<text x="214.4" y="25">8</text>
<text x="218.3" y="26.1">VCC</text>
<text x="226.1" y="28.6">PB1(MISO)</text>
<text x="226.1" y="26.1">PB0(MOSI)</text>
<text x="239.1" y="27.5">6</text>
<text x="239.1" y="25">5</text>
<text x="221.7" y="31.2">PB2(SCK/ADC1)</text>
<text x="226.1" y="33.7">PB3(ADC3)</text>
<text x="239.1" y="30.1">7</text>
<text x="239.1" y="32.6">2</text>
<text x="239.1" y="35.1">3</text>
<text x="214.4" y="37.6">4</text>
<text x="218.3" y="38.8">GND</text>
<text x="226.1" y="36.2">PB4(ADC2)</text>
<text x="226.2" y="38.8">PB5(NRES)</text>
<text x="239.1" y="37.6">1</text>
<text x="222.6" y="55.4">1</text>
<text x="222.6" y="58">3</text>
<text x="230.9" y="55.4">2</text>
<text x="230.9" y="58">4</text>
<text x="67.7" y="63">1</text>
<text x="86.2" y="65.6">4</text>
<text x="222.6" y="60.5">5</text>
<text x="230.9" y="60.5">6</text>
<text x="49.4" y="68.1">2</text>
<text x="63.9" y="68.1">4</text>
<text x="67.7" y="68.1">2</text>
<text x="223.3" y="79.4">IN</text>
<text x="227.2" y="79.4">OUT</text>
<text x="223.3" y="89.5">GND BP</text>
<text x="223.3" y="84.5">EN</text>
<text x="55.6" y="111.3" transform="rotate(-90 55.6 111.3)">5</text>
<text x="65.7" y="111.8" transform="rotate(-90 65.7 111.8)">5</text>
<text x="55.6" y="123.3" transform="rotate(-90 55.6 123.3)">3</text>
<text x="65.7" y="122.7" transform="rotate(-90 65.7 122.7)">3</text>
</g>
<g font-size="1.8">
<text x="202.1" y="26">EXO_VCC</text>
<text x="245.1" y="28.5">EXO_MISO</text>
<text x="245.1" y="26">EXO_MOSI</text>
<text x="245.1" y="31">EXO_SCK</text>
<text x="245.1" y="38.7">EXO_RST</text>
<text x="245.1" y="36.1">EXO_OUT_SWITCH</text>
<text x="35.8" y="59">EXO_IN/16</text>
<text x="109.9" y="57.1" transform="rotate(-90 109.9 57.1)">EXO_VCC</text>
<text x="206.1" y="56.4">EXO_MISO</text>
<text x="207.3" y="59">EXO_SCK</text>
<text x="240" y="56.4">EXO_VCC</text>
<text x="240" y="59">EXO_MOSI</text>
<text x="207.2" y="61.5">EXO_RST</text>
<text x="34.1" y="69.1">EXO_OUT/16</text>
<text x="242.6" y="79.2">EXO_VCC</text>
<text x="56.6" y="105.3" transform="rotate(-90 56.6 105.3)">EXO_VCC</text>
<text x="75.2" y="107.2">EXO_SCK</text>
<text x="108" y="107.2">EXO_VCC</text>
<text x="206.8" y="104.6">EXO_OUT/16</text>
<text x="208.4" y="112.3">EXO_IN/16</text>
<text x="68" y="114.2" transform="rotate(-90 68 114.2)">VCC</text>
<text x="209.7" y="119.9">EXO_VCC</text>
<text x="68" y="122.6" transform="rotate(-90 68 122.6)">GND</text>
<text x="242.6" y="135.1">EXO_VCC</text>
<text x="237.5" y="140.2">EXO_RST</text>
<text x="242.6" y="155.4">EXO_VCC</text>
<text x="201.7" y="158">EXO_OUT/16</text>
<text x="227.3" y="160.5">EXO_OUT_SWITCH</text>
</g>
</svg>
